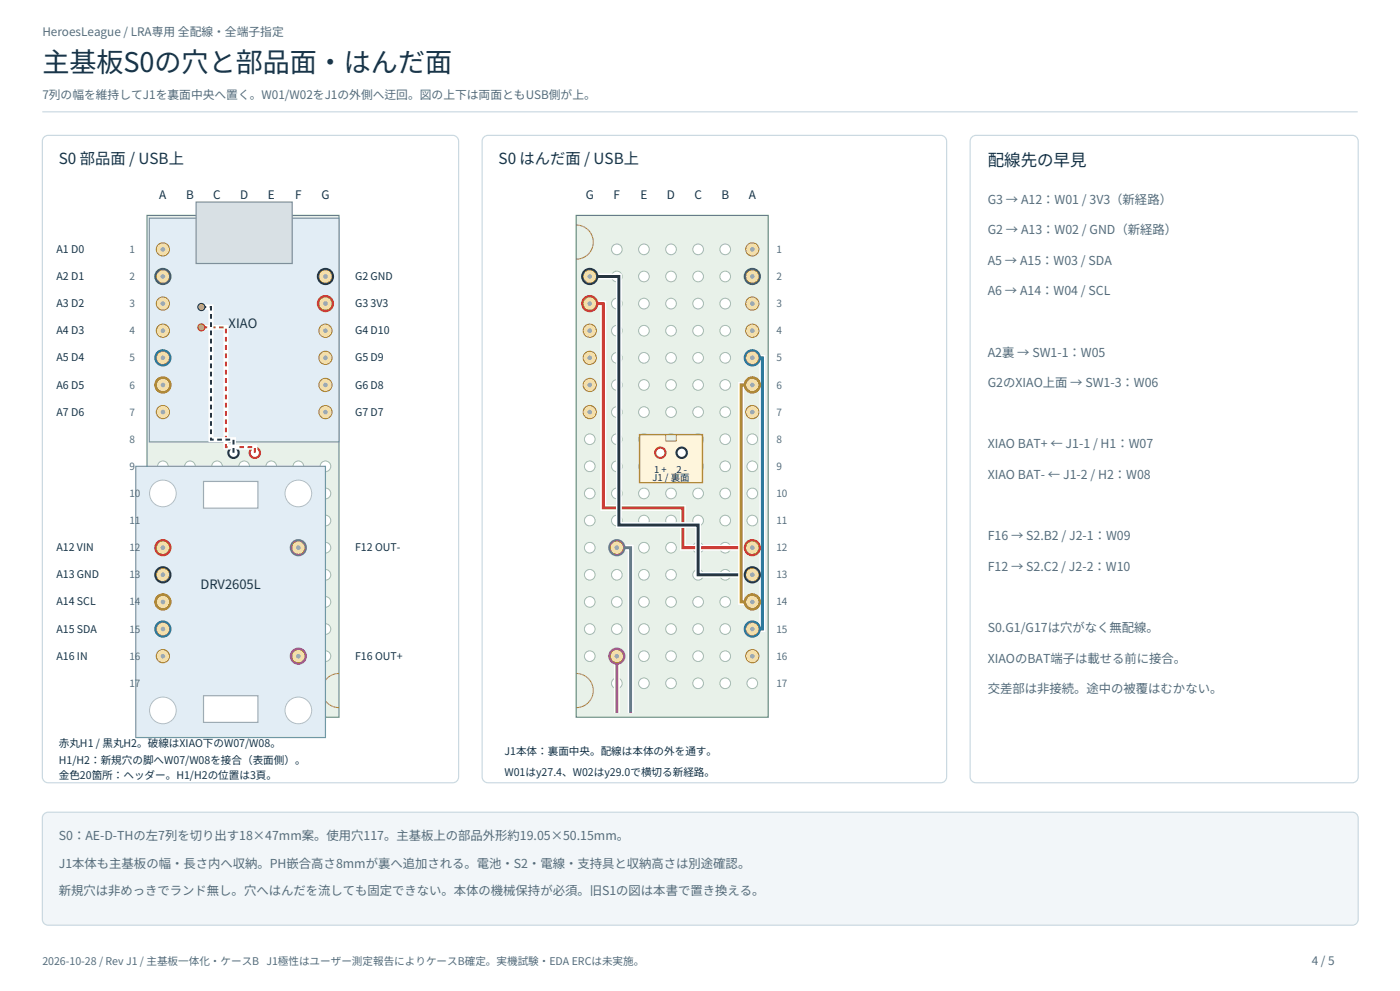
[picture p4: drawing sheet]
<svg xmlns="http://www.w3.org/2000/svg" width="420mm" height="297mm" viewBox="0 0 420 297" stroke-linecap="round" stroke-linejoin="round" font-family="sans-serif">
<path d="M12.7 33.5h394.6" fill="none" stroke="#c9d8e2" stroke-width=".35"/>
<g fill="#fff" stroke="#c9d8e2" stroke-width=".35">
<path d="M13.2 41.1l1.3-.5h121.3a1.76 1.76 0 0 1 1.8 1.7v190.5a1.76 1.76 0 0 1-1.8 1.8h-121.3a1.76 1.76 0 0 1-1.8-1.8v-190.5z" fill-rule="evenodd"/>
<path d="M145.2 41.1l1.2-.5h135.8a1.76 1.76 0 0 1 1.8 1.7v190.5a1.76 1.76 0 0 1-1.8 1.8h-135.8a1.76 1.76 0 0 1-1.8-1.8v-190.5z" fill-rule="evenodd"/>
<path d="M291.6 41.1l1.2-.5h112.9a1.76 1.76 0 0 1 1.8 1.7v190.5a1.76 1.76 0 0 1-1.8 1.8h-112.9a1.76 1.76 0 0 1-1.8-1.8v-190.5z" fill-rule="evenodd"/>
</g>
<path d="M44.1 64.6h57.6v150.4h-57.6z" fill-rule="evenodd" fill="#e8f1e9" stroke="#659276" stroke-width=".35"/>
<path d="M101.7 67.4a5.1 5.1 0 0 0-5.1 5.2 5.1 5.1 0 0 0 5.1 5.1M101.7 201.8a5.1 5.1 0 0 0-5.1 5.2 5.1 5.1 0 0 0 5.1 5.1" fill="none" stroke="#b3775c" stroke-width=".32"/>
<g fill="#fff" stroke="#a7bba9" stroke-width=".3">
<circle cx="48.9" cy="139.8" r="1.6"/>
<circle cx="57" cy="139.8" r="1.6"/>
<circle cx="65.1" cy="139.8" r="1.6"/>
<circle cx="73.2" cy="139.8" r="1.6"/>
<circle cx="81.4" cy="139.8" r="1.6"/>
<circle cx="89.5" cy="139.8" r="1.6"/>
<circle cx="97.6" cy="139.8" r="1.6"/>
<circle cx="97.6" cy="147.9" r="1.6"/>
<circle cx="97.6" cy="156" r="1.6"/>
<circle cx="97.6" cy="164.1" r="1.6"/>
<circle cx="97.6" cy="172.3" r="1.6"/>
<circle cx="97.6" cy="180.4" r="1.6"/>
<circle cx="97.6" cy="188.5" r="1.6"/>
<circle cx="97.6" cy="196.7" r="1.6"/>
</g>
<g fill="#e2edf5" stroke="#7697ae" stroke-width=".35">
<path d="M44.8 65.4h56.9v67h-56.9z" fill-rule="evenodd"/>
<path d="M40.7 139.8h56.9v81.2h-56.9z" fill-rule="evenodd"/>
</g>
<path d="M58.8 60.6h28.9v18.4h-28.9z" fill-rule="evenodd" fill="#d8e0e4" stroke="#7e919c" stroke-width=".35"/>
<g fill="#fff" stroke="#9cabb4" stroke-width=".35">
<path d="M61.1 144.3h16.3v8h-16.3z" fill-rule="evenodd"/>
<path d="M61.1 208.5h16.3v8h-16.3z" fill-rule="evenodd"/>
</g>
<g fill="#fff" stroke="#b3bec7" stroke-width=".3">
<circle cx="48.9" cy="147.9" r="4"/>
<circle cx="48.9" cy="212.9" r="4"/>
<circle cx="89.5" cy="147.9" r="4"/>
<circle cx="89.5" cy="212.9" r="4"/>
</g>
<circle cx="48.9" cy="74.7" r="1.98" fill="#f4dfaa" stroke="#a27c39" stroke-width=".3"/>
<circle cx="48.9" cy="74.7" r=".7" fill="#9aa9b2"/>
<circle cx="48.9" cy="82.9" r="1.98" fill="#f4dfaa" stroke="#a27c39" stroke-width=".3"/>
<circle cx="48.9" cy="82.9" r=".7" fill="#9aa9b2"/>
<circle cx="48.9" cy="91" r="1.98" fill="#f4dfaa" stroke="#a27c39" stroke-width=".3"/>
<circle cx="48.9" cy="91" r=".7" fill="#9aa9b2"/>
<circle cx="48.9" cy="99.1" r="1.98" fill="#f4dfaa" stroke="#a27c39" stroke-width=".3"/>
<circle cx="48.9" cy="99.1" r=".7" fill="#9aa9b2"/>
<circle cx="48.9" cy="107.2" r="1.98" fill="#f4dfaa" stroke="#a27c39" stroke-width=".3"/>
<circle cx="48.9" cy="107.2" r=".7" fill="#9aa9b2"/>
<circle cx="48.9" cy="115.4" r="1.98" fill="#f4dfaa" stroke="#a27c39" stroke-width=".3"/>
<circle cx="48.9" cy="115.4" r=".7" fill="#9aa9b2"/>
<circle cx="48.9" cy="123.5" r="1.98" fill="#f4dfaa" stroke="#a27c39" stroke-width=".3"/>
<circle cx="48.9" cy="123.5" r=".7" fill="#9aa9b2"/>
<circle cx="97.6" cy="82.9" r="1.98" fill="#f4dfaa" stroke="#a27c39" stroke-width=".3"/>
<circle cx="97.6" cy="82.9" r=".7" fill="#9aa9b2"/>
<circle cx="97.6" cy="91" r="1.98" fill="#f4dfaa" stroke="#a27c39" stroke-width=".3"/>
<circle cx="97.6" cy="91" r=".7" fill="#9aa9b2"/>
<circle cx="97.6" cy="99.1" r="1.98" fill="#f4dfaa" stroke="#a27c39" stroke-width=".3"/>
<circle cx="97.6" cy="99.1" r=".7" fill="#9aa9b2"/>
<circle cx="97.6" cy="107.2" r="1.98" fill="#f4dfaa" stroke="#a27c39" stroke-width=".3"/>
<circle cx="97.6" cy="107.2" r=".7" fill="#9aa9b2"/>
<circle cx="97.6" cy="115.4" r="1.98" fill="#f4dfaa" stroke="#a27c39" stroke-width=".3"/>
<circle cx="97.6" cy="115.4" r=".7" fill="#9aa9b2"/>
<circle cx="97.6" cy="123.5" r="1.98" fill="#f4dfaa" stroke="#a27c39" stroke-width=".3"/>
<circle cx="97.6" cy="123.5" r=".7" fill="#9aa9b2"/>
<circle cx="48.9" cy="164.1" r="1.98" fill="#f4dfaa" stroke="#a27c39" stroke-width=".3"/>
<circle cx="48.9" cy="164.1" r=".7" fill="#9aa9b2"/>
<circle cx="48.9" cy="172.3" r="1.98" fill="#f4dfaa" stroke="#a27c39" stroke-width=".3"/>
<circle cx="48.9" cy="172.3" r=".7" fill="#9aa9b2"/>
<circle cx="48.9" cy="180.4" r="1.98" fill="#f4dfaa" stroke="#a27c39" stroke-width=".3"/>
<circle cx="48.9" cy="180.4" r=".7" fill="#9aa9b2"/>
<circle cx="48.9" cy="188.5" r="1.98" fill="#f4dfaa" stroke="#a27c39" stroke-width=".3"/>
<circle cx="48.9" cy="188.5" r=".7" fill="#9aa9b2"/>
<circle cx="48.9" cy="196.7" r="1.98" fill="#f4dfaa" stroke="#a27c39" stroke-width=".3"/>
<circle cx="48.9" cy="196.7" r=".7" fill="#9aa9b2"/>
<circle cx="89.5" cy="164.1" r="1.98" fill="#f4dfaa" stroke="#a27c39" stroke-width=".3"/>
<circle cx="89.5" cy="164.1" r=".7" fill="#9aa9b2"/>
<circle cx="89.5" cy="196.7" r="1.98" fill="#f4dfaa" stroke="#a27c39" stroke-width=".3"/>
<circle cx="89.5" cy="196.7" r=".7" fill="#9aa9b2"/>
<g fill="none" stroke="#cc3c36" stroke-width=".56">
<circle cx="97.6" cy="91" r="2.3"/>
<circle cx="48.9" cy="164.1" r="2.3"/>
</g>
<g fill="none" stroke="#27343f" stroke-width=".56">
<circle cx="97.6" cy="82.9" r="2.3"/>
<circle cx="48.9" cy="172.3" r="2.3"/>
</g>
<g fill="none" stroke="#0c7dbc" stroke-width=".56">
<circle cx="48.9" cy="107.2" r="2.3"/>
<circle cx="48.9" cy="188.5" r="2.3"/>
</g>
<g fill="none" stroke="#b28600" stroke-width=".56">
<circle cx="48.9" cy="115.4" r="2.3"/>
<circle cx="48.9" cy="180.4" r="2.3"/>
</g>
<circle cx="48.9" cy="82.9" r="2.3" fill="none" stroke="#248a50" stroke-width=".56"/>
<circle cx="89.5" cy="196.7" r="2.3" fill="none" stroke="#b94c9c" stroke-width=".56"/>
<circle cx="89.5" cy="164.1" r="2.3" fill="none" stroke="#7551ac" stroke-width=".56"/>
<path d="M172.9 64.6h57.6v150.4h-57.6z" fill-rule="evenodd" fill="#e8f1e9" stroke="#659276" stroke-width=".35"/>
<path d="M172.9 67.4a5.1 5.1 0 0 1 5.1 5.2 5.1 5.1 0 0 1-5.1 5.1M172.9 201.8a5.1 5.1 0 0 1 5.1 5.2 5.1 5.1 0 0 1-5.1 5.1" fill="none" stroke="#b3775c" stroke-width=".32"/>
<g fill="#fff" stroke="#a7bba9" stroke-width=".3">
<circle cx="225.7" cy="74.7" r="1.6"/>
<circle cx="225.7" cy="82.9" r="1.6"/>
<circle cx="225.7" cy="91" r="1.6"/>
<circle cx="225.7" cy="99.1" r="1.6"/>
<circle cx="225.7" cy="107.2" r="1.6"/>
<circle cx="225.7" cy="115.4" r="1.6"/>
<circle cx="225.7" cy="123.5" r="1.6"/>
<circle cx="225.7" cy="131.6" r="1.6"/>
<circle cx="225.7" cy="139.8" r="1.6"/>
<circle cx="225.7" cy="147.9" r="1.6"/>
<circle cx="225.7" cy="156" r="1.6"/>
<circle cx="225.7" cy="164.1" r="1.6"/>
<circle cx="225.7" cy="172.3" r="1.6"/>
<circle cx="225.7" cy="180.4" r="1.6"/>
<circle cx="225.7" cy="188.5" r="1.6"/>
<circle cx="225.7" cy="196.7" r="1.6"/>
<circle cx="225.7" cy="204.8" r="1.6"/>
<circle cx="217.6" cy="74.7" r="1.6"/>
<circle cx="217.6" cy="82.9" r="1.6"/>
<circle cx="217.6" cy="91" r="1.6"/>
<circle cx="217.6" cy="99.1" r="1.6"/>
<circle cx="217.6" cy="107.2" r="1.6"/>
<circle cx="217.6" cy="115.4" r="1.6"/>
<circle cx="217.6" cy="123.5" r="1.6"/>
<circle cx="217.6" cy="131.6" r="1.6"/>
<circle cx="217.6" cy="139.8" r="1.6"/>
<circle cx="217.6" cy="147.9" r="1.6"/>
<circle cx="217.6" cy="156" r="1.6"/>
<circle cx="217.6" cy="164.1" r="1.6"/>
<circle cx="217.6" cy="172.3" r="1.6"/>
<circle cx="217.6" cy="180.4" r="1.6"/>
<circle cx="217.6" cy="188.5" r="1.6"/>
<circle cx="217.6" cy="196.7" r="1.6"/>
<circle cx="217.6" cy="204.8" r="1.6"/>
<circle cx="209.4" cy="74.7" r="1.6"/>
<circle cx="209.4" cy="82.9" r="1.6"/>
<circle cx="209.4" cy="91" r="1.6"/>
<circle cx="209.4" cy="99.1" r="1.6"/>
<circle cx="209.4" cy="107.2" r="1.6"/>
<circle cx="209.4" cy="115.4" r="1.6"/>
<circle cx="209.4" cy="123.5" r="1.6"/>
<circle cx="209.4" cy="131.6" r="1.6"/>
<circle cx="209.4" cy="139.8" r="1.6"/>
<circle cx="209.4" cy="147.9" r="1.6"/>
<circle cx="209.4" cy="156" r="1.6"/>
<circle cx="209.4" cy="164.1" r="1.6"/>
<circle cx="209.4" cy="172.3" r="1.6"/>
<circle cx="209.4" cy="180.4" r="1.6"/>
<circle cx="209.4" cy="188.5" r="1.6"/>
<circle cx="209.4" cy="196.7" r="1.6"/>
<circle cx="209.4" cy="204.8" r="1.6"/>
<circle cx="201.3" cy="74.7" r="1.6"/>
<circle cx="201.3" cy="82.9" r="1.6"/>
<circle cx="201.3" cy="91" r="1.6"/>
<circle cx="201.3" cy="99.1" r="1.6"/>
<circle cx="201.3" cy="107.2" r="1.6"/>
<circle cx="201.3" cy="115.4" r="1.6"/>
<circle cx="201.3" cy="123.5" r="1.6"/>
<circle cx="201.3" cy="131.6" r="1.6"/>
<circle cx="201.3" cy="139.8" r="1.6"/>
<circle cx="201.3" cy="147.9" r="1.6"/>
<circle cx="201.3" cy="156" r="1.6"/>
<circle cx="201.3" cy="164.1" r="1.6"/>
<circle cx="201.3" cy="172.3" r="1.6"/>
<circle cx="201.3" cy="180.4" r="1.6"/>
<circle cx="201.3" cy="188.5" r="1.6"/>
<circle cx="201.3" cy="196.7" r="1.6"/>
<circle cx="201.3" cy="204.8" r="1.6"/>
<circle cx="193.2" cy="74.7" r="1.6"/>
<circle cx="193.2" cy="82.9" r="1.6"/>
<circle cx="193.2" cy="91" r="1.6"/>
<circle cx="193.2" cy="99.1" r="1.6"/>
<circle cx="193.2" cy="107.2" r="1.6"/>
<circle cx="193.2" cy="115.4" r="1.6"/>
<circle cx="193.2" cy="123.5" r="1.6"/>
<circle cx="193.2" cy="131.6" r="1.6"/>
<circle cx="193.2" cy="139.8" r="1.6"/>
<circle cx="193.2" cy="147.9" r="1.6"/>
<circle cx="193.2" cy="156" r="1.6"/>
<circle cx="193.2" cy="164.1" r="1.6"/>
<circle cx="193.2" cy="172.3" r="1.6"/>
<circle cx="193.2" cy="180.4" r="1.6"/>
<circle cx="193.2" cy="188.5" r="1.6"/>
<circle cx="193.2" cy="196.7" r="1.6"/>
<circle cx="193.2" cy="204.8" r="1.6"/>
<circle cx="185.1" cy="74.7" r="1.6"/>
<circle cx="185.1" cy="82.9" r="1.6"/>
<circle cx="185.1" cy="91" r="1.6"/>
<circle cx="185.1" cy="99.1" r="1.6"/>
<circle cx="185.1" cy="107.2" r="1.6"/>
<circle cx="185.1" cy="115.4" r="1.6"/>
<circle cx="185.1" cy="123.5" r="1.6"/>
<circle cx="185.1" cy="131.6" r="1.6"/>
<circle cx="185.1" cy="139.8" r="1.6"/>
<circle cx="185.1" cy="147.9" r="1.6"/>
<circle cx="185.1" cy="156" r="1.6"/>
<circle cx="185.1" cy="164.1" r="1.6"/>
<circle cx="185.1" cy="172.3" r="1.6"/>
<circle cx="185.1" cy="180.4" r="1.6"/>
<circle cx="185.1" cy="188.5" r="1.6"/>
<circle cx="185.1" cy="196.7" r="1.6"/>
<circle cx="185.1" cy="204.8" r="1.6"/>
<circle cx="176.9" cy="82.9" r="1.6"/>
<circle cx="176.9" cy="91" r="1.6"/>
<circle cx="176.9" cy="99.1" r="1.6"/>
<circle cx="176.9" cy="107.2" r="1.6"/>
<circle cx="176.9" cy="115.4" r="1.6"/>
<circle cx="176.9" cy="123.5" r="1.6"/>
<circle cx="176.9" cy="131.6" r="1.6"/>
<circle cx="176.9" cy="139.8" r="1.6"/>
<circle cx="176.9" cy="147.9" r="1.6"/>
<circle cx="176.9" cy="156" r="1.6"/>
<circle cx="176.9" cy="164.1" r="1.6"/>
<circle cx="176.9" cy="172.3" r="1.6"/>
<circle cx="176.9" cy="180.4" r="1.6"/>
<circle cx="176.9" cy="188.5" r="1.6"/>
<circle cx="176.9" cy="196.7" r="1.6"/>
</g>
<path d="M176.9 91h4.1v61.2h23.9v11.9h20.8M176.9 82.9h8.8v74.5h23.7v14.9h16.3M225.7 107.2h3v81.3h-3M225.7 115.4h-3.4v65h3.4M185.1 164.1h4.1v49.6M185.1 196.7v17" fill="none" stroke="#fff" stroke-width="1.8" stroke-linecap="butt"/>
<path d="M176.9 91h4.1v61.2h23.9v11.9h20.8" fill="none" stroke="#cc3c36" stroke-width=".88" stroke-linecap="butt"/>
<path d="M176.9 82.9h8.8v74.5h23.7v14.9h16.3" fill="none" stroke="#27343f" stroke-width=".88" stroke-linecap="butt"/>
<path d="M225.7 107.2h3v81.3h-3" fill="none" stroke="#0c7dbc" stroke-width=".88" stroke-linecap="butt"/>
<path d="M225.7 115.4h-3.4v65h3.4" fill="none" stroke="#b28600" stroke-width=".88" stroke-linecap="butt"/>
<path d="M185.1 196.7v17" fill="none" stroke="#b94c9c" stroke-width=".88" stroke-linecap="butt"/>
<path d="M185.1 164.1h4.1v49.6" fill="none" stroke="#7551ac" stroke-width=".88" stroke-linecap="butt"/>
<circle cx="225.7" cy="74.7" r="1.98" fill="#f4dfaa" stroke="#a27c39" stroke-width=".3"/>
<circle cx="225.7" cy="74.7" r=".7" fill="#9aa9b2"/>
<circle cx="225.7" cy="82.9" r="1.98" fill="#f4dfaa" stroke="#a27c39" stroke-width=".3"/>
<circle cx="225.7" cy="82.9" r=".7" fill="#9aa9b2"/>
<circle cx="225.7" cy="91" r="1.98" fill="#f4dfaa" stroke="#a27c39" stroke-width=".3"/>
<circle cx="225.7" cy="91" r=".7" fill="#9aa9b2"/>
<circle cx="225.7" cy="99.1" r="1.98" fill="#f4dfaa" stroke="#a27c39" stroke-width=".3"/>
<circle cx="225.7" cy="99.1" r=".7" fill="#9aa9b2"/>
<circle cx="225.7" cy="107.2" r="1.98" fill="#f4dfaa" stroke="#a27c39" stroke-width=".3"/>
<circle cx="225.7" cy="107.2" r=".7" fill="#9aa9b2"/>
<circle cx="225.7" cy="115.4" r="1.98" fill="#f4dfaa" stroke="#a27c39" stroke-width=".3"/>
<circle cx="225.7" cy="115.4" r=".7" fill="#9aa9b2"/>
<circle cx="225.7" cy="123.5" r="1.98" fill="#f4dfaa" stroke="#a27c39" stroke-width=".3"/>
<circle cx="225.7" cy="123.5" r=".7" fill="#9aa9b2"/>
<circle cx="176.9" cy="82.9" r="1.98" fill="#f4dfaa" stroke="#a27c39" stroke-width=".3"/>
<circle cx="176.9" cy="82.9" r=".7" fill="#9aa9b2"/>
<circle cx="176.9" cy="91" r="1.98" fill="#f4dfaa" stroke="#a27c39" stroke-width=".3"/>
<circle cx="176.9" cy="91" r=".7" fill="#9aa9b2"/>
<circle cx="176.9" cy="99.1" r="1.98" fill="#f4dfaa" stroke="#a27c39" stroke-width=".3"/>
<circle cx="176.9" cy="99.1" r=".7" fill="#9aa9b2"/>
<circle cx="176.9" cy="107.2" r="1.98" fill="#f4dfaa" stroke="#a27c39" stroke-width=".3"/>
<circle cx="176.9" cy="107.2" r=".7" fill="#9aa9b2"/>
<circle cx="176.9" cy="115.4" r="1.98" fill="#f4dfaa" stroke="#a27c39" stroke-width=".3"/>
<circle cx="176.9" cy="115.4" r=".7" fill="#9aa9b2"/>
<circle cx="176.9" cy="123.5" r="1.98" fill="#f4dfaa" stroke="#a27c39" stroke-width=".3"/>
<circle cx="176.9" cy="123.5" r=".7" fill="#9aa9b2"/>
<circle cx="225.7" cy="164.1" r="1.98" fill="#f4dfaa" stroke="#a27c39" stroke-width=".3"/>
<circle cx="225.7" cy="164.1" r=".7" fill="#9aa9b2"/>
<circle cx="225.7" cy="172.3" r="1.98" fill="#f4dfaa" stroke="#a27c39" stroke-width=".3"/>
<circle cx="225.7" cy="172.3" r=".7" fill="#9aa9b2"/>
<circle cx="225.7" cy="180.4" r="1.98" fill="#f4dfaa" stroke="#a27c39" stroke-width=".3"/>
<circle cx="225.7" cy="180.4" r=".7" fill="#9aa9b2"/>
<circle cx="225.7" cy="188.5" r="1.98" fill="#f4dfaa" stroke="#a27c39" stroke-width=".3"/>
<circle cx="225.7" cy="188.5" r=".7" fill="#9aa9b2"/>
<circle cx="225.7" cy="196.7" r="1.98" fill="#f4dfaa" stroke="#a27c39" stroke-width=".3"/>
<circle cx="225.7" cy="196.7" r=".7" fill="#9aa9b2"/>
<circle cx="185.1" cy="164.1" r="1.98" fill="#f4dfaa" stroke="#a27c39" stroke-width=".3"/>
<circle cx="185.1" cy="164.1" r=".7" fill="#9aa9b2"/>
<circle cx="185.1" cy="196.7" r="1.98" fill="#f4dfaa" stroke="#a27c39" stroke-width=".3"/>
<circle cx="185.1" cy="196.7" r=".7" fill="#9aa9b2"/>
<g fill="none" stroke="#cc3c36" stroke-width=".56">
<circle cx="176.9" cy="91" r="2.3"/>
<circle cx="225.7" cy="164.1" r="2.3"/>
</g>
<g fill="none" stroke="#27343f" stroke-width=".56">
<circle cx="176.9" cy="82.9" r="2.3"/>
<circle cx="225.7" cy="172.3" r="2.3"/>
</g>
<g fill="none" stroke="#0c7dbc" stroke-width=".56">
<circle cx="225.7" cy="107.2" r="2.3"/>
<circle cx="225.7" cy="188.5" r="2.3"/>
</g>
<g fill="none" stroke="#b28600" stroke-width=".56">
<circle cx="225.7" cy="115.4" r="2.3"/>
<circle cx="225.7" cy="180.4" r="2.3"/>
</g>
<circle cx="225.7" cy="82.9" r="2.3" fill="none" stroke="#248a50" stroke-width=".56"/>
<circle cx="185.1" cy="196.7" r="2.3" fill="none" stroke="#b94c9c" stroke-width=".56"/>
<circle cx="185.1" cy="164.1" r="2.3" fill="none" stroke="#7551ac" stroke-width=".56"/>
<circle cx="76.4" cy="135.7" r="1.55" fill="#fff" stroke="#cc3c36" stroke-width=".63" stroke-linecap="butt"/>
<circle cx="70" cy="135.7" r="1.55" fill="#fff" stroke="#27343f" stroke-width=".63" stroke-linecap="butt"/>
<path d="M191.9 130.3h18.8v14.4h-18.8z" fill-rule="evenodd" fill="#fff5d9" stroke="#ac8a4f" stroke-width=".42"/>
<path d="M199.7 130.3h3.2v1.9h-3.2z" fill-rule="evenodd" fill="#e8f1e9" stroke="#ac8a4f" stroke-width=".3"/>
<circle cx="198.1" cy="135.7" r="1.55" fill="#fff" stroke="#cc3c36" stroke-width=".63" stroke-linecap="butt"/>
<circle cx="204.5" cy="135.7" r="1.55" fill="#fff" stroke="#27343f" stroke-width=".63" stroke-linecap="butt"/>
<path d="M60.4 98.1h7.4v35.9h8.6v1.7" fill="none" stroke="#fff" stroke-width="1.5" stroke-linecap="butt"/>
<path d="M76.4 135.7v-1.7h-8.6v-35.9h-7.4" fill="none" stroke="#cc3c36" stroke-width=".6" stroke-dasharray="1.4 1.1" stroke-linecap="butt"/>
<circle cx="60.4" cy="98.1" r="1.06" fill="#e6c474" stroke="#cc3c36" stroke-width=".35"/>
<path d="M60.4 92h2.9v39.8h6.7v3.9" fill="none" stroke="#fff" stroke-width="1.5" stroke-linecap="butt"/>
<path d="M70 135.7v-3.9h-6.7v-39.8h-2.9" fill="none" stroke="#27343f" stroke-width=".6" stroke-dasharray="1.4 1.1" stroke-linecap="butt"/>
<circle cx="60.4" cy="92" r="1.06" fill="#e6c474" stroke="#27343f" stroke-width=".35"/>
<path d="M13.2 243.9l1.3-.5h391.2a1.76 1.76 0 0 1 1.8 1.8v30.3a1.76 1.76 0 0 1-1.8 1.8h-391.2a1.76 1.76 0 0 1-1.8-1.8v-30.3z" fill-rule="evenodd" fill="#f2f6f9" stroke="#c9d8e2" stroke-width=".35"/>
<text font-size="8.1" fill="#183448" x="12.7" y="21.5">主基板S0の穴と部品面・はんだ面</text>
<text font-size="4.9" fill="#183448" x="296.3" y="49.7">配線先の早見</text>
<g font-size="4.6" fill="#183448">
<text x="17.6" y="49">S0 部品面 / USB上</text>
<text x="149.6" y="49">S0 はんだ面 / USB上</text>
</g>
<g font-size="3.9" fill="#183448">
<text x="68.6" y="98.2">XIAO</text>
<text x="60.1" y="176.6">DRV2605L</text>
</g>
<g font-size="3.7" fill="#556d7d">
<text x="296.3" y="61">G3 → A12：W01 / 3V3（新経路）</text>
<text x="296.3" y="70.2">G2 → A13：W02 / GND（新経路）</text>
<text x="296.3" y="79.4">A5 → A15：W03 / SDA</text>
<text x="296.3" y="88.5">A6 → A14：W04 / SCL</text>
<text x="296.3" y="106.9">A2裏 → SW1-1：W05</text>
<text x="296.3" y="116.1">G2のXIAO上面 → SW1-3：W06</text>
<text x="296.3" y="134.4">XIAO BAT+ ← J1-1 / H1：W07</text>
<text x="296.3" y="143.6">XIAO BAT- ← J1-2 / H2：W08</text>
<text x="296.3" y="161.9">F16 → S2.B2 / J2-1：W09</text>
<text x="296.3" y="171.1">F12 → S2.C2 / J2-2：W10</text>
<text x="296.3" y="189.4">S0.G1/G17は穴がなく無配線。</text>
<text x="296.3" y="198.6">XIAOのBAT端子は載せる前に接合。</text>
<text x="296.3" y="207.8">交差部は非接続。途中の被覆はむかない。</text>
<text x="17.6" y="251.9">S0：AE-D-THの左7列を切り出す18×47mm案。使用穴117。主基板上の部品外形約19.05×50.15mm。</text>
<text x="17.6" y="260">J1本体も主基板の幅・長さ内へ収納。PH嵌合高さ8mmが裏へ追加される。電池・S2・電線・支持具と収納高さは別途確認。</text>
<text x="17.6" y="268.1">新規穴は非めっきでランド無し。穴へはんだを流しても固定できない。本体の機械保持が必須。旧S1の図は本書で置き換える。</text>
</g>
<g font-size="3.5" fill="#556d7d">
<text x="12.7" y="10.9">HeroesLeague / LRA専用 全配線・全端子指定</text>
<text x="12.7" y="29.6">7列の幅を維持してJ1を裏面中央へ置く。W01/W02をJ1の外側へ迂回。図の上下は両面ともUSB側が上。</text>
<text x="393.5" y="289.2">4 / 5</text>
</g>
<g font-size="3.5" fill="#183448">
<text x="47.8" y="59.6">A</text>
<text x="55.8" y="59.6">B</text>
<text x="64" y="59.6">C</text>
<text x="72" y="59.6">D</text>
<text x="80.3" y="59.6">E</text>
<text x="88.5" y="59.6">F</text>
<text x="96.4" y="59.6">G</text>
<text x="175.7" y="59.6">G</text>
<text x="184.1" y="59.6">F</text>
<text x="192.1" y="59.6">E</text>
<text x="200.1" y="59.6">D</text>
<text x="208.3" y="59.6">C</text>
<text x="216.4" y="59.6">B</text>
<text x="224.6" y="59.6">A</text>
</g>
<g font-size="3.2" fill="#183448">
<text x="16.9" y="75.8">A1 D0</text>
<text x="16.9" y="83.9">A2 D1</text>
<text x="106.5" y="83.9">G2 GND</text>
<text x="16.9" y="92">A3 D2</text>
<text x="106.5" y="92">G3 3V3</text>
<text x="16.9" y="100.2">A4 D3</text>
<text x="106.5" y="100.2">G4 D10</text>
<text x="16.9" y="108.3">A5 D4</text>
<text x="106.5" y="108.3">G5 D9</text>
<text x="16.9" y="116.4">A6 D5</text>
<text x="106.5" y="116.4">G6 D8</text>
<text x="16.9" y="124.6">A7 D6</text>
<text x="106.5" y="124.6">G7 D7</text>
<text x="16.9" y="165.2">A12 VIN</text>
<text x="106.5" y="165.2">F12 OUT-</text>
<text x="16.9" y="173.3">A13 GND</text>
<text x="16.9" y="181.5">A14 SCL</text>
<text x="16.9" y="189.6">A15 SDA</text>
<text x="16.9" y="197.7">A16 IN</text>
<text x="106.5" y="197.7">F16 OUT+</text>
<text x="17.6" y="224">赤丸H1 / 黒丸H2。破線はXIAO下のW07/W08。</text>
<text x="151.3" y="226.1">J1本体：裏面中央。配線は本体の外を通す。</text>
<text x="17.6" y="229">H1/H2：新規穴の脚へW07/W08を接合（表面側）。</text>
<text x="17.6" y="233.5">金色20箇所：ヘッダー。H1/H2の位置は3頁。</text>
<text x="151.3" y="232.5">W01はy27.4、W02はy29.0で横切る新経路。</text>
</g>
<text font-size="3.2" fill="#556d7d" x="12.7" y="289.2">2026-10-28 / Rev J1 / 主基板一体化・ケースB J1極性はユーザー測定報告によりケースB確定。実機試験・EDA ERCは未実施。</text>
<g font-size="3" fill="#556d7d">
<text x="38.8" y="75.8">1</text>
<text x="232.9" y="75.8">1</text>
<text x="38.8" y="83.9">2</text>
<text x="232.9" y="83.9">2</text>
<text x="38.8" y="92">3</text>
<text x="232.9" y="92">3</text>
<text x="38.8" y="100.2">4</text>
<text x="232.9" y="100.2">4</text>
<text x="38.8" y="108.3">5</text>
<text x="232.9" y="108.3">5</text>
<text x="38.8" y="116.4">6</text>
<text x="232.9" y="116.4">6</text>
<text x="38.8" y="124.6">7</text>
<text x="232.9" y="124.6">7</text>
<text x="38.8" y="132.7">8</text>
<text x="232.9" y="132.7">8</text>
<text x="38.8" y="140.8">9</text>
<text x="232.9" y="140.8">9</text>
<text x="38.8" y="148.9">10</text>
<text x="232.9" y="148.9">10</text>
<text x="38.8" y="157.1">11</text>
<text x="232.9" y="157.1">11</text>
<text x="38.8" y="165.2">12</text>
<text x="232.9" y="165.2">12</text>
<text x="38.8" y="173.3">13</text>
<text x="232.9" y="173.3">13</text>
<text x="38.8" y="181.5">14</text>
<text x="232.9" y="181.5">14</text>
<text x="38.8" y="189.6">15</text>
<text x="232.9" y="189.6">15</text>
<text x="38.8" y="197.7">16</text>
<text x="232.9" y="197.7">16</text>
<text x="38.8" y="205.8">17</text>
<text x="232.9" y="205.8">17</text>
</g>
<g font-size="2.8" fill="#183448">
<text x="196.2" y="141.7">1 +</text>
<text x="202.9" y="141.7">2 -</text>
<text x="195.8" y="144.2">J1 / 裏面</text>
</g>
</svg>
